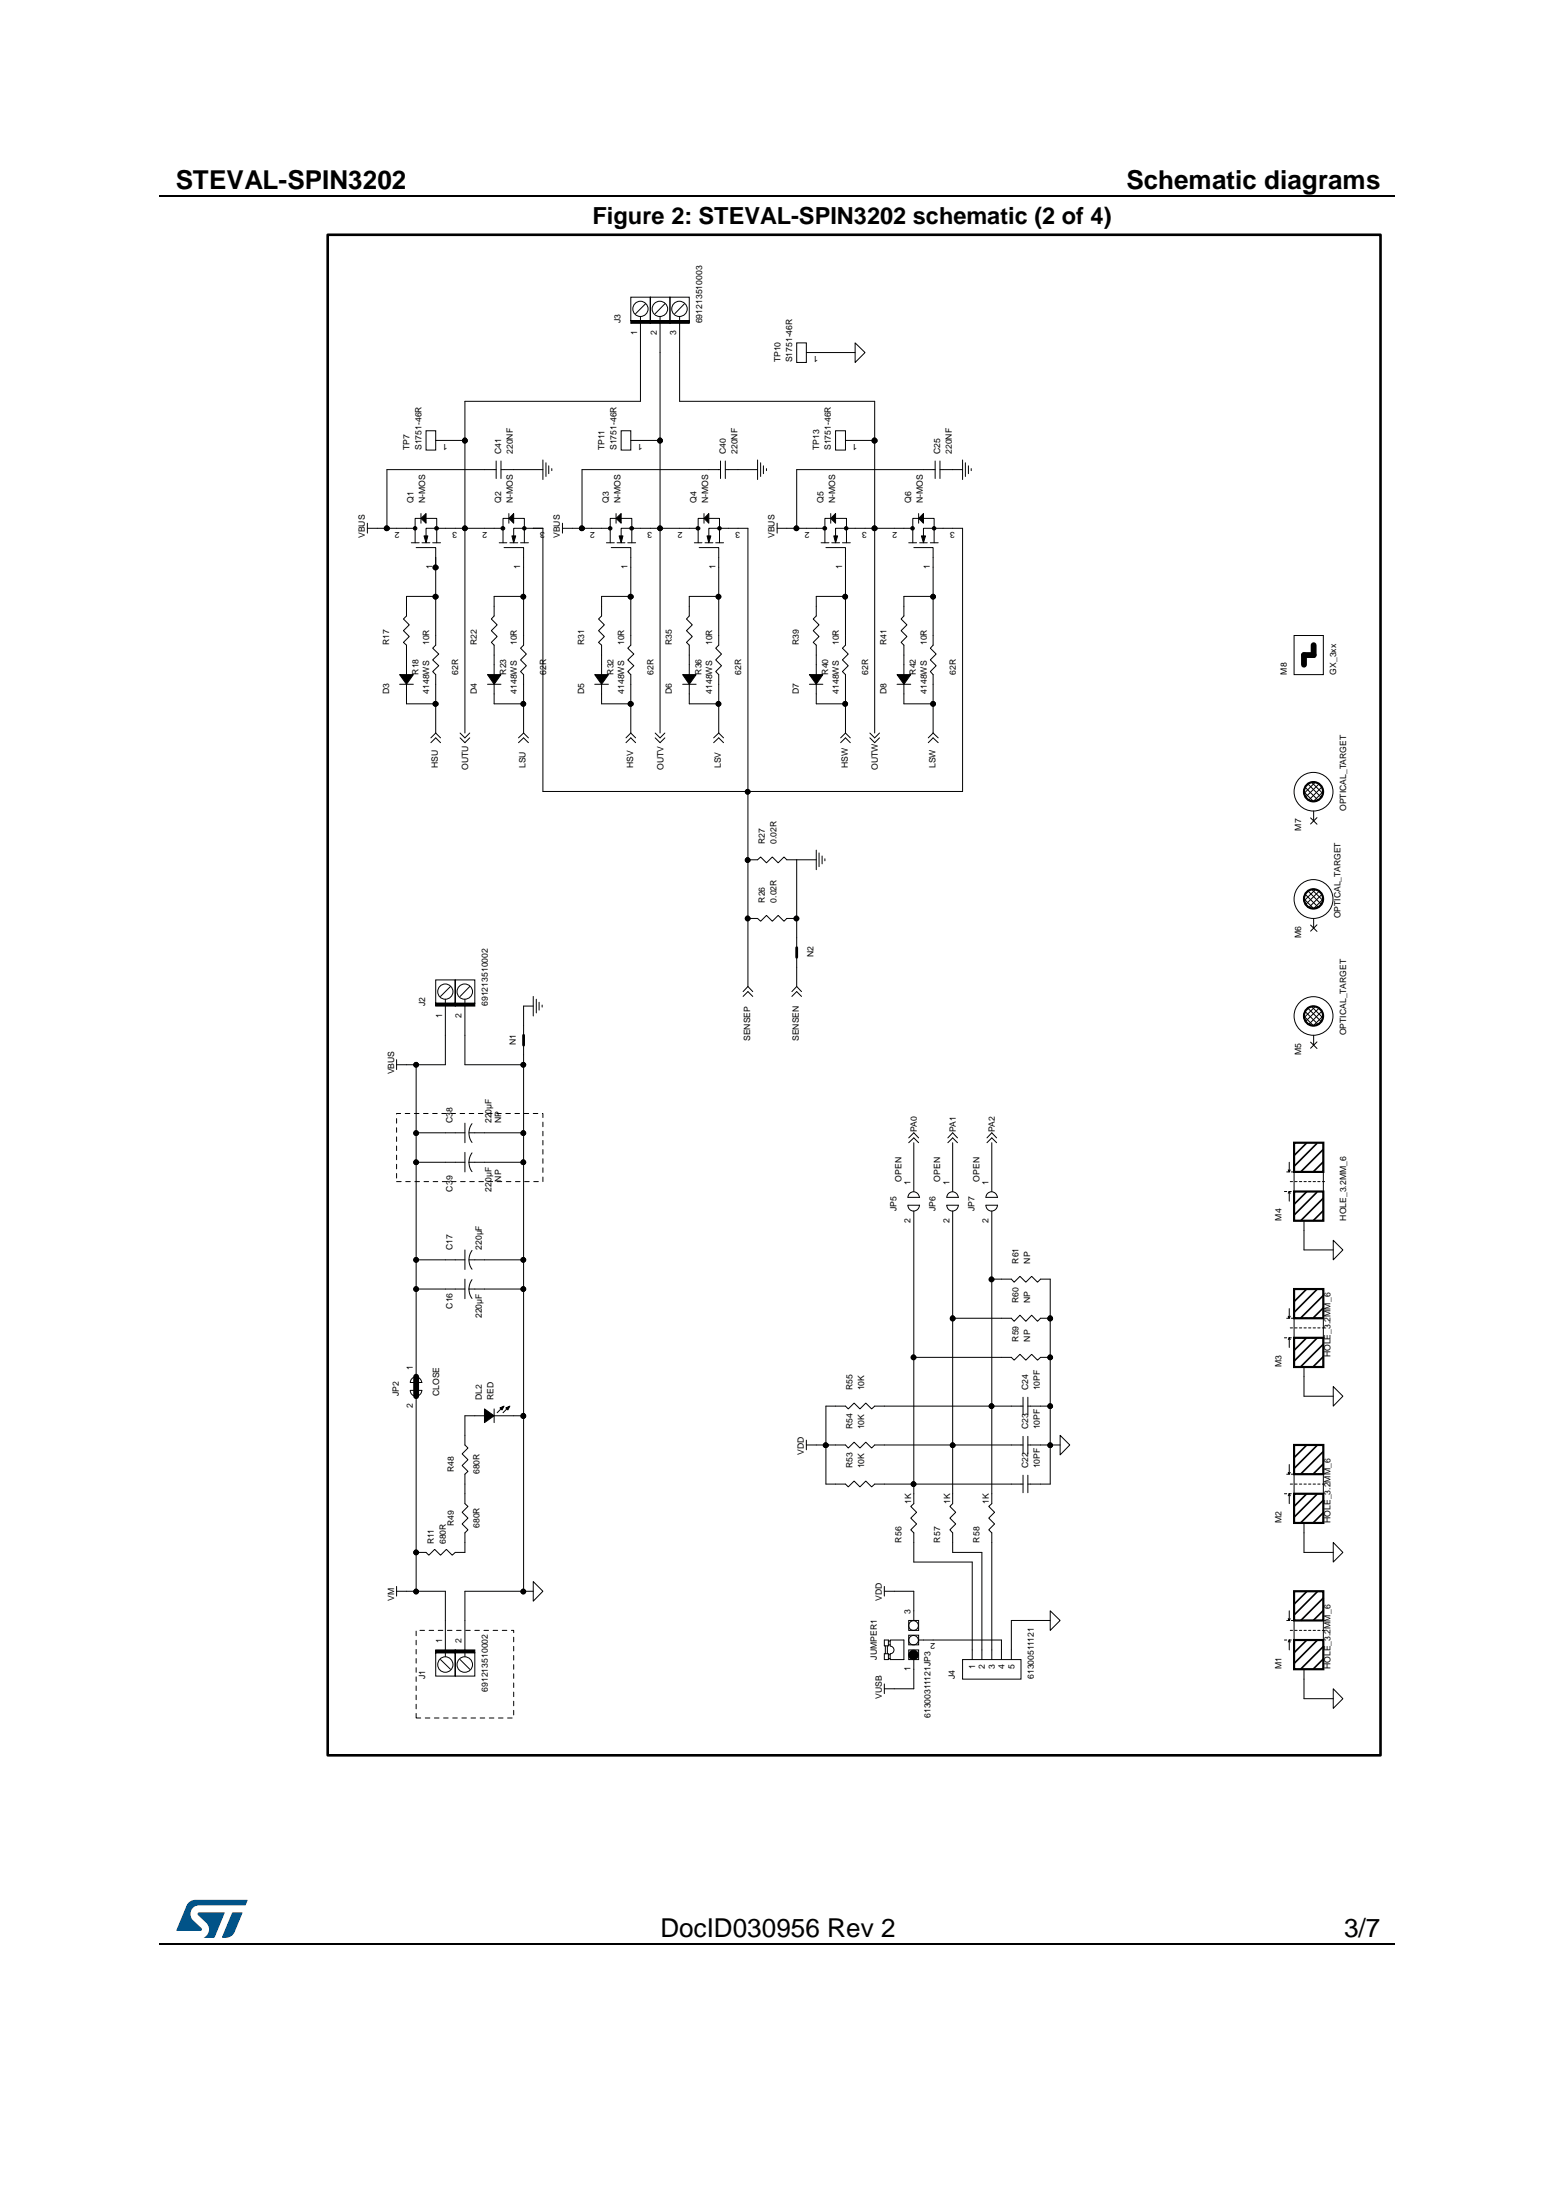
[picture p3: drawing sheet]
<svg xmlns="http://www.w3.org/2000/svg" width="210mm" height="297mm" viewBox="0 0 210 297" stroke-linecap="round" stroke-linejoin="round" font-family="sans-serif">
<path d="M21.5 26.5h166.7M21.5 262.4h166.7" fill="none" stroke="#000" stroke-width=".17"/>
<g fill="#000">
<path d="M104.7 26.4h.1v.1h-.1z" fill-rule="evenodd"/>
<path d="M61.6 262.3h.1v.2h-.1z" fill-rule="evenodd"/>
<path d="M148 262.3h.1v.2h-.1z" fill-rule="evenodd"/>
</g>
<g fill="#005288">
<path d="M25.4 256.9a2.27 2.27 0 0 1 1.8-.4l6.2 .1-.3 .6h-6.2a1.18 1.18 0 0 0-1.1 .8 1.18 1.18 0 0 0 .4 1.3l1 1 .1 .2-.1 .1-3.4 .1z"/>
<path d="M31.4 258.2h1.3v.1l-1 2.5a1.32 1.32 0 0 1-1.7 .7z"/>
<path d="M26.7 258.2h3.6v.1l-1.4 3.3h-1.4a1.27 1.27 0 0 0 .2-2.1l-1-.9v-.2z"/>
</g>
<path d="M56.2 185.9v2.6" fill="none" stroke="#000" stroke-width=".79"/>
<g fill="none" stroke="#000" stroke-width=".13">
<path d="M85.1 43.3h2.7v.4h-2.7zM85.1 40.1h2.7v3.2h-2.7zM86.4 42.7v4.9M87.1 41l-1.3 1.3M87.8 40.1h2.6v3.2h-2.6zM87.8 43.3h2.6v.4h-2.6zM87.8 40.1v3.6M89.1 42.7v4.9M89.7 41l-1.3 1.3M90.4 40.1h2.6v3.2h-2.6zM90.4 43.3h2.6v.4h-2.6zM91.7 42.7v4.9"/>
<path d="M92.4 41l-1.3 1.3M115.4 46.3l1.4 1.3-1.4 1.3zM49.6 71.3h1.3M49.6 70.6v1.4M65.4 63.4h1.6M67 62.2v2.4M67.6 63.4h1.7M67.6 62.2v2.4M73.3 62.1v2.6M73.7 62.5v1.8M74.1 62.9v1.1M74.5 63.3v.2"/>
<path d="M75.9 71.3h1.4M75.9 70.6v1.4M91.7 71.3h2.5M93.7 73.3h1M94 71.2l.2-.1 .2 .1v.2l-.2 .2-.2-.1v-.2zM94.4 73.9h2.6v2.7M95 70h-.8v3.3M95 69.3v1.3M95.2 73.3h1M95.4 72.4h.5l-.2 .9zM95.7 69.3v1.3l-.7-.6zM95.7 70h1.4v3.3"/>
<path d="M96.6 73.3h1.1M99.6 71.3h-3.9v1.3M102.3 62.1v2.6M102.7 62.5v1.8M103 62.9v1.1M103.5 63.3v.2M104.9 71.3h1.3M104.9 70.6v1.4M129.9 62.1v2.6M130.3 62.5v1.8M130.7 62.9v1.1M131.1 63.3v.2"/>
<path d="M58.2 99.6l.6-.6 .7 .6M62.1 99.6l.7 .7 .6-.7M62.1 99l.7 .6 .6-.6M70 99.6l.7-.6 .6 .6M81.2 81.9v1.3l-.4 .4 .8 .8-.8 .7 .8 .8-.8 .8 .4 .4v1.3M84.5 99.6l.6-.6 .7 .6M88.4 99.6l.7 .7 .6-.7M88.4 99l.7 .6 .6-.6M96.3 99.6l.7-.6 .7 .6M113.5 99.6l.6-.6 .7 .6M117.4 99.6l.7 .7 .6-.7M117.4 99l.7 .6 .6-.6"/>
<path d="M125.3 99.6l.6-.6 .7 .6M58.2 100.3l.6-.7 .7 .7M70 100.3l.7-.7 .6 .7M84.5 100.3l.6-.7 .7 .7M96.3 100.3l.7-.7 .7 .7M110.2 114.8v2.6M110.5 115.2v1.8M111 115.6v1M111.3 115.9v.3M113.5 100.3l.6-.7 .7 .7M125.3 100.3l.6-.7 .7 .7M72 134.5v2.7"/>
<path d="M72.4 134.9v1.9M72.8 135.3v1.1M73.2 135.7v.3M100.3 133.9l.6-.7 .7 .7M100.3 134.5l.6-.6 .7 .6M106.9 133.9l.6-.7 .7 .7M106.9 134.5l.6-.6 .7 .6M53.5 159.5h.6M53.5 143.1v1.3M53.5 151v.6M53.5 152.2v.7M53.5 153.5v.6"/>
<path d="M53.5 154.7v.6M53.5 156v.6M53.5 157.2v.6M53.5 158.4v.6M53.5 143.7h1.4M54.1 150.3h-.6v.1M54.7 150.3h.6M54.8 159.5h.6M55.9 150.3h.6M56 159.5h.6M57.2 150.3h.6M57.2 159.5h.6"/>
<path d="M58.4 150.3h.6M58.5 159.5h.6M59.6 150.3h.6M59.7 159.5h.6M60.9 150.3h.6M60.9 159.5h.7M62.1 150.3h.6M62.2 159.5h.6M63.3 150.3h.7M63.4 159.5h.6M64.6 150.3h.6M64.6 159.5h.7"/>
<path d="M65.8 150.3h.6M65.9 159.5h.6M67 150.3h.7M67.1 159.5h.6M68.3 150.3h.6M68.3 159.5h.7M69.5 150.3h.6M69.6 159.5h.6M70.7 150.3h.7M70.8 159.5h.6M72 150.3h.6M72 159.5h.7"/>
<path d="M73.2 150.3h.1v.6M73.3 151.5v.6M73.3 152.7v.6M73.3 154v.6M73.3 155.2v.6M73.3 156.4v.6M73.3 157.7v.6M73.3 158.9v.6M122.7 153.6l.6-.7 .7 .7M122.7 154.3l.6-.7 .7 .7M127.9 153.6l.7-.7 .6 .7M127.9 154.3l.7-.7 .6 .7"/>
<path d="M133.2 153.6l.7-.7 .6 .7M133.2 154.3l.7-.7 .6 .7M179.9 167.4l1.4 1.3-1.4 1.4zM108.8 195.1h1.4M108.8 194.4v1.3M143.1 193.8l1.3 1.3-1.3 1.3zM179.9 187.2l1.4 1.3-1.4 1.3zM53.5 214.2v1.3M53.5 214.8h1.4M72 213.5l1.3 1.3-1.3 1.4zM119.4 214.8h1.3M119.4 214.2v1.3"/>
<path d="M141.7 217.5l1.4 1.3-1.4 1.3zM179.9 208.2l1.4 1.4-1.4 1.3zM56.2 231.3v.6h.6M56.2 220.2v.6M56.2 221.4v.7M56.2 222.7v.6M56.2 223.9v.6M56.2 225.1v.7M56.2 226.4v.6M56.2 227.6v.6M56.2 228.9v.6M56.2 230.1v.6"/>
<path d="M56.7 220.1h.6M57.4 231.9h.6M57.9 220.1h.6M58.6 231.9h.7M59.2 220.1h.6M59.9 231.9h.6M60.4 220.1h.6M61.1 231.9h.6M61.6 220.1h.6M62.3 231.9h.7M62.9 220.1h.6M63.6 231.9h.6"/>
<path d="M64.1 220.1h.6M64.8 231.9h.6M65.3 220.1h.6M66 231.9h.7M66.6 220.1h.6M67.3 231.9h.6M67.8 220.1h.6M68.5 231.9h.6M69 220.1h.3v.3M69.3 221v.7M69.3 222.3v.6M69.3 223.5v.6"/>
<path d="M69.3 224.7v.7M69.3 226v.6M69.3 227.2v.6M69.3 228.4v.7M69.3 229.7v.6M69.3 230.9v.6M119.4 227.3v1.3M119.4 228h1.3M179.9 228l1.4 1.3-1.4 1.3z"/>
<circle cx="86.4" cy="41.7" r="1.03"/>
<circle cx="89.1" cy="41.7" r="1.04"/>
<circle cx="91.7" cy="41.7" r="1.04"/>
<circle cx="97.1" cy="71.3" r=".24"/>
</g>
<g fill="#000">
<path d="M95.7 69.3v1.3l-.7-.6zM95.4 72.4h.5l-.2 .9z"/>
<path d="M94 71.2l.2-.1 .2 .1v.2l-.2 .2-.2-.1v-.2z" fill-rule="evenodd"/>
<circle cx="97.1" cy="71.3" r=".24"/>
</g>
<path d="M85.1 43.5h7.9" fill="none" stroke="#000" stroke-width=".38"/>
<circle cx="177.3" cy="121.3" r="1.3" fill="#fff" stroke="#000" stroke-width=".29"/>
<g fill="none" stroke="#000" stroke-width=".13">
<path d="M83.8 58.2h1.3v2.6h-1.3zM85.1 59.5h4M65.8 91.1h1.8l-.9 1.3zM65.8 92.4h1.8M66.7 88.4v2.7M66.7 92.4v2.6M109.2 91.1h1.9l-.9 1.3zM109.2 92.4h1.9M110.2 88.4v2.7M110.2 92.4v2.6M174.7 85.8h3.9v5.3h-3.9zM176.9 124.9l.9 .8"/>
<path d="M177.3 124v1.3M177.8 124.9l-.9 .8M56.9 186.6a.77 .77 0 0 0-.7-.7 .77 .77 0 0 0-.8 .7h1.6M56.9 187.7a.77 .77 0 0 1-.7 .8 .77 .77 0 0 1-.8-.8h1.6M119.4 223.3h.5v.8h-.5zM119.4 221.4h.5v.8h-.5zM119.5 222.2v1.1M119.8 222.2v1.1M119.9 223.9h.2M119.9 221.5h.2M119.9 223.4h.2M119.9 222.1h.2"/>
<path d="M120.1 222.2v-.8h1.9v2.7h-1.9v-.8a.51 .51 0 0 0 .6-.6 .51 .51 0 0 0-.6-.5M129.9 224.1h7.9v2.6h-7.9zM131.2 222.7v1.4M132.5 222.7v1.4M133.9 222.7v1.4M135.2 222.7v1.4M136.5 222.7v1.4"/>
<circle cx="177.3" cy="121.4" r="2.63"/>
<circle cx="177.3" cy="121.3" r="1.3"/>
</g>
<path d="M65.8 91.1h1.8l-.9 1.3zM109.2 91.1h1.9l-.9 1.3z" fill="#000"/>
<path d="M177.3 87.1v1.3h-1.3v1.3" fill="none" stroke="#000" stroke-width=".79"/>
<circle cx="177.3" cy="106.9" r="1.3" fill="#fff" stroke="#000" stroke-width=".29"/>
<g fill="none" stroke="#000" stroke-width=".13">
<path d="M53.5 71.3h2.5M55.5 73.3h1.1M56.2 73.9h2.6v2.7M56.8 70l.7-.7v1.3zM56.8 70h-.8v3.3M56.8 69.3v1.3M57 73.3h1M57.2 72.4h.5l-.2 .9zM57.5 70h1.4v3.3M58.4 73.3h1.1M58.7 71.2l.2-.1 .2 .1v.2l-.2 .2-.2-.1v-.2zM61.4 71.3h-3.9v1.3"/>
<path d="M95.7 63.4h1.5M97.2 62.2v2.4M97.9 63.4h1.7M97.9 62.2v2.4M108.8 71.3h2.5M110.8 73.3h1.1M111.1 71.2l.2-.1 .2 .1v.2l-.2 .2-.2-.1v-.2zM111.5 73.9h2.6v2.7M112.1 70h-.8v3.3M112.1 69.3v1.3M112.3 73.3h1M112.5 72.4h.6l-.3 .9z"/>
<path d="M112.8 69.3v1.3l-.7-.6zM112.8 70h1.5v3.3M113.7 73.3h1.1M116.8 71.3h-4v1.3M53.9 91.1h1.9l-.9 1.3zM53.9 92.4h1.9M54.9 88.4v2.7M54.9 92.4v2.6M80.3 91.1h1.8l-.9 1.3zM80.3 92.4h1.8M81.2 88.4v2.7M81.2 92.4v2.6"/>
<path d="M176.9 110.4l.9 .9M177.3 109.5v1.3M177.8 110.4l-.9 .8M70.7 138.5v1.3M100.9 124h1.4l.4 .4 .8-.8 .7 .8 .8-.8 .8 .8 .4-.4h1.3M70.7 141.1v1.3M62.8 193.8v1.3l.4 .4-.8 .8 .8 .8-.8 .8 .8 .7-.4 .4v1.4M138.1 199.2v2.3M138.7 199.2v2.3M56.2 209.6h1.3l.4 .4 .8-.8 .8 .8 .7-.8 .8 .8 .4-.4h1.4M123.3 201.7v1.3l-.4 .4 .8 .8-.8 .8 .8 .7-.8 .8 .4 .4v1.3M136.5 200.4h1.6"/>
<path d="M138.7 200.4h1.7"/>
<circle cx="56" cy="71.3" r=".24"/>
<circle cx="114.2" cy="71.3" r=".24"/>
<circle cx="177.3" cy="106.9" r="2.61"/>
<circle cx="177.3" cy="106.9" r="1.3"/>
</g>
<g fill="#000">
<path d="M56.8 70l.7-.7v1.3zM57.2 72.4h.5l-.2 .9zM112.8 69.3v1.3l-.7-.6zM112.5 72.4h.6l-.3 .9zM53.9 91.1h1.9l-.9 1.3zM80.3 91.1h1.8l-.9 1.3z"/>
<path d="M58.7 71.2l.2-.1 .2 .1v.2l-.2 .2-.2-.1v-.2z" fill-rule="evenodd"/>
<path d="M111.1 71.2l.2-.1 .2 .1v.2l-.2 .2-.2-.1v-.2z" fill-rule="evenodd"/>
<circle cx="56" cy="71.3" r=".24"/>
<circle cx="114.2" cy="71.3" r=".24"/>
</g>
<path d="M70.7 139.8v1.3" fill="none" stroke="#000" stroke-width=".38"/>
<path d="M174.7 221.4h3.9v4h-3.9z" fill="#fff" stroke="#000" stroke-width=".29"/>
<path d="M174.7 221.4h3.9v4h-3.9z" fill="none" stroke="#000" stroke-width=".13"/>
<path d="M174.7 214.8h3.9v4h-3.9z" fill="#fff" stroke="#000" stroke-width=".29"/>
<g fill="none" stroke="#000" stroke-width=".13">
<path d="M112.8 58.2h1.3v2.6h-1.3zM114.1 59.5h4M120.7 71.3h2.5M122.7 73.3h1M123.3 73.9h2.6v2.7M124 70h-.8v3.3M124 69.3v1.3M124.1 73.3h1.1M124.4 72.4h.5l-.3 .9zM124.6 69.3v1.3l-.6-.6zM124.6 70h1.5v3.3M125.6 73.3h1"/>
<path d="M128.6 71.3h-4v1.3M125.9 85.8v1.3l-.3 .4 .8 .8-.8 .8 .8 .8-.8 .8 .3 .4v1.3M58.8 135.4h2.6v.4h-2.6zM58.8 132.3h2.6v3.1h-2.6zM60.1 134.9v4.9M60.8 133.2l-1.3 1.3M61.4 132.3h2.7v3.1h-2.7zM61.4 135.4h2.7v.4h-2.7zM61.4 132.3v3.5M62.8 134.9v4.9M63.4 133.2l-1.3 1.3M135.2 183.3h1.3l.4 .3 .8-.8 .8 .8 .7-.8 .8 .8 .4-.3h1.3"/>
<path d="M136.5 195.1h1.6M138.1 193.9v2.4M138.7 195.1h1.7M138.7 193.9v2.4M60.1 218.8v4.8M62.8 218.8v4.8M112.8 200.4h1.3l.4 .3 .8-.8 .8 .8 .8-.8 .7 .8 .5-.3h1.3M122.7 218.8h1.3v1.3h-1.3zM123.3 217.5v1.3M128.6 201.7v1.3l-.4 .4 .8 .8-.8 .8 .8 .7-.8 .8 .4 .4v1.3M173.7 218.8h.3M174 217.5v1.3l-.1-.3"/>
<path d="M174.1 218.5l-.1 .3M174.3 218.8h.3M174.7 214.8h3.9v4h-3.9zM174.7 218.8v2.6M174.9 218.8h.3M175.5 218.8h.3M176.1 218.8h.3M176.8 218.8h.3M177.4 218.8h.3M178 218.8h.3M178.6 218.8v2.6h-.3M58.8 222.7h2.6v.4h-2.6z"/>
<path d="M58.8 223.1h2.6v3.2h-2.6zM59.5 224.1l1.3 1.3M61.4 223.1h2.7v3.2h-2.7zM61.4 222.7h2.7v.4h-2.7zM61.4 222.7v3.6M62.1 224.1l1.3 1.3M122.7 222.7h1.3v1.4h-1.3zM122.7 220.8h1.3v1.3h-1.3zM123.3 224.1v1.3M124 221.4h1.9M173.4 221.4h.3M174 221.4h.3"/>
<path d="M174 221.4v1.3M174 221.4l-.1 .3M174 221.4l.1 .3M174.1 220.1h.4M174.6 221.4h.3M174.8 220.1h.3M175.2 221.4h.3M175.4 220.1h.3M175.8 221.4h.3M176 220.1h.3M176 225.4v1.3M176.4 221.4h.4"/>
<path d="M176.6 220.1h.3M177.1 221.4h.3M177.2 220.1h.3M177.7 221.4h.3M177.9 220.1h.3M178.5 220.1h.3"/>
<circle cx="123.2" cy="71.3" r=".24"/>
<circle cx="126.1" cy="71.3" r=".24"/>
<circle cx="60.1" cy="133.9" r="1.03"/>
<circle cx="62.7" cy="133.9" r="1.04"/>
<circle cx="123.3" cy="219.5" r=".65"/>
<circle cx="60.1" cy="224.7" r="1.04"/>
<circle cx="62.7" cy="224.7" r="1.05"/>
<circle cx="123.3" cy="223.4" r=".64"/>
<circle cx="123.3" cy="221.4" r=".64"/>
</g>
<g fill="#000">
<path d="M124.6 69.3v1.3l-.6-.6zM124.4 72.4h.5l-.3 .9z"/>
<circle cx="123.2" cy="71.3" r=".24"/>
<circle cx="126.1" cy="71.3" r=".24"/>
<circle cx="123.3" cy="223.4" r=".64"/>
</g>
<path d="M58.8 135.6h5.3M58.8 222.9h5.3" fill="none" stroke="#000" stroke-width=".38"/>
<path d="M174.7 201.7h3.9v3.9h-3.9z" fill="#fff" stroke="#000" stroke-width=".29"/>
<path d="M174.7 201.7h3.9v3.9h-3.9z" fill="none" stroke="#000" stroke-width=".13"/>
<path d="M174.7 195.1h3.9v3.9h-3.9z" fill="#fff" stroke="#000" stroke-width=".29"/>
<g fill="none" stroke="#000" stroke-width=".13">
<path d="M57.5 58.2h1.3v2.6h-1.3zM58.8 59.5h4M107.5 46.3h1.3v2.6h-1.3zM108.8 47.6h4M124.6 63.4h1.6M126.2 62.2v2.4M126.9 63.4h1.7M126.9 62.2v2.4M97 85.8v1.3l-.4 .4 .8 .8-.8 .8 .8 .8-.8 .8 .4 .4v1.3M122 81.9v1.3l-.4 .4 .8 .8-.8 .7 .8 .8-.8 .8 .4 .4v1.3M100.9 116.1h1.4l.4-.4 .8 .8 .7-.8 .8 .8 .8-.8 .4 .4h1.3M60.1 170.1h2.7"/>
<path d="M62.8 168.7v2.7M63.3 170.1h2.1M63.7 168.8a2.16 2.16 0 0 0 0 2.6M124.1 161.6a.77 .77 0 0 0-.8-.7 .77 .77 0 0 0-.8 .7h1.6M124.1 162.7a.77 .77 0 0 1-.8 .8 .77 .77 0 0 1-.8-.8h1.6M135.2 178h1.3l.4 .4 .8-.8 .8 .8 .7-.8 .8 .8 .4-.4h1.3M136.5 189.8h1.6M138.1 188.6v2.4M138.7 189.8h1.7M138.7 188.6v2.4M173.7 199h.3M174 197.7v1.3l-.1-.2"/>
<path d="M174.1 198.8l-.1 .2M174.3 199h.3M174.7 195.1h3.9v3.9h-3.9zM174.7 199v2.7M174.9 199h.3M175.5 199h.3M176.1 199h.3M176.8 199h.3M177.4 199h.3M178 199h.3M178.6 199v2.7h-.3M173.4 201.7h.3"/>
<path d="M174 201.7h.3M174 201.7v1.3M174 201.7l-.1 .2M174 201.7l.1 .2M174.1 200.4h.4M174.6 201.7h.3M174.8 200.4h.3M175.2 201.7h.3M175.4 200.4h.3M175.8 201.7h.3M176 200.4h.3M176 205.6v1.3"/>
<path d="M176.4 201.7h.4M176.6 200.4h.3M177.1 201.7h.3M177.2 200.4h.3M177.7 201.7h.3M177.9 200.4h.3M178.5 200.4h.3"/>
</g>
<path d="M174.7 180.6h3.9v4h-3.9z" fill="#fff" stroke="#000" stroke-width=".29"/>
<path d="M174.7 180.6h3.9v4h-3.9z" fill="none" stroke="#000" stroke-width=".13"/>
<path d="M174.7 174h3.9v4h-3.9z" fill="#fff" stroke="#000" stroke-width=".29"/>
<g fill="none" stroke="#000" stroke-width=".13">
<path d="M65.4 71.3h2.5M67.4 73.3h1M67.7 71.2l.2-.1 .1 .1 .1 .2-.2 .2-.2-.1-.1-.2zM68 73.9h2.7v2.7M68.7 70h-.8v3.3M68.7 69.3v1.3M68.8 73.3h1.1M69.1 72.4h.5l-.3 .9zM69.3 69.3v1.3l-.6-.6zM69.3 70h1.5v3.3M70.3 73.3h1M73.3 71.3h-4v1.3"/>
<path d="M58.8 85.8v1.3l-.4 .4 .8 .8-.8 .8 .8 .8-.8 .8 .4 .4v1.3M70.7 85.8v1.3l-.4 .4 .7 .8-.7 .8 .7 .8-.7 .8 .4 .4v1.3M93 81.9v1.3l-.3 .4 .7 .8-.7 .7 .7 .8-.7 .8 .3 .4v1.3M114.1 85.8v1.3l-.4 .4 .8 .8-.8 .8 .8 .8-.8 .8 .4 .4v1.3M107.5 126.6v1.3M107.5 129.2v1.4M60.1 156.9h2.7M62.8 155.6v2.6M63.3 156.9a2.01 2.01 0 0 0 .4 1.3M63.3 156.9h2.1M63.7 155.6a2.15 2.15 0 0 0-.4 1.3M60.1 174h2.7"/>
<path d="M62.8 172.7v2.6M63.3 174a2.01 2.01 0 0 0 .4 1.3M63.3 174h2.1M63.7 172.8a2.15 2.15 0 0 0-.4 1.2M129.3 161.6a.77 .77 0 0 0-.7-.7 .77 .77 0 0 0-.8 .7h1.6M129.3 162.7a.77 .77 0 0 1-.7 .8 .77 .77 0 0 1-.8-.8h1.6M173.7 178h.3M174 176.7v1.3l-.1-.3M174.1 177.7l-.1 .3M174.1 179.3h.4M174.3 178h.3M174.7 174h3.9v4h-3.9z"/>
<path d="M174.7 178v2.6M174.8 179.3h.3M174.9 178h.3M175.4 179.3h.3M175.5 178h.3M176 179.3h.3M176.1 178h.3M176.6 179.3h.3M176.8 178h.3M177.2 179.3h.3M177.4 178h.3M177.9 179.3h.3"/>
<path d="M178 178h.3M178.5 179.3h.3M178.6 178v2.6h-.3M112.8 195.1h1.3l.4 .4 .8-.8 .8 .8 .8-.8 .7 .8 .5-.4h1.3M173.4 180.6h.3M174 180.6h.3M174 180.6v1.3M174 180.6l-.1 .3M174 180.6l.1 .3M174.6 180.6h.3M175.2 180.6h.3M175.8 180.6h.3"/>
<path d="M176 184.6v1.3M176.4 180.6h.4M177.1 180.6h.3M177.7 180.6h.3M62.8 201.7v1.3l.4 .4-.8 .8 .8 .8-.8 .7 .8 .8-.4 .4v1.3M133.9 201.7v1.3l-.4 .4 .7 .8-.7 .8 .7 .7-.7 .8 .4 .4v1.3"/>
<circle cx="70.8" cy="71.3" r=".24"/>
</g>
<path d="M107.5 127.9v1.3" fill="none" stroke="#000" stroke-width=".38"/>
<g fill="#000">
<path d="M69.3 69.3v1.3l-.6-.6zM69.1 72.4h.5l-.3 .9z"/>
<path d="M67.7 71.2l.2-.1 .1 .1 .1 .2-.2 .2-.2-.1-.1-.2z" fill-rule="evenodd"/>
<circle cx="70.8" cy="71.3" r=".24"/>
</g>
<path d="M174.7 160.9h3.9v3.9h-3.9z" fill="#fff" stroke="#000" stroke-width=".29"/>
<path d="M174.7 160.9h3.9v3.9h-3.9z" fill="none" stroke="#000" stroke-width=".13"/>
<path d="M174.7 154.3h3.9v3.9h-3.9z" fill="#fff" stroke="#000" stroke-width=".29"/>
<g fill="none" stroke="#000" stroke-width=".13">
<path d="M79.9 71.3h2.5M81.8 73.3h1.1M82.5 73.9h2.6v2.7M83.2 70l.6-.7v1.3zM83.2 70h-.8v3.3M83.2 69.3v1.3M83.3 73.3h1.1M83.6 72.4h.5l-.3 .9zM83.8 70h1.5v3.3M84.7 73.3h1.1M85.1 71.2l.1-.1 .2 .1 .1 .2-.3 .2-.1-.1-.1-.2zM87.8 71.3h-4v1.3"/>
<path d="M54.9 81.9v1.3l-.4 .4 .7 .8-.7 .7 .7 .8-.7 .8 .4 .4v1.3M66.7 81.9v1.3l-.4 .4 .8 .8-.8 .7 .8 .8-.8 .8 .4 .4v1.3M85.1 85.8v1.3l-.4 .4 .9 .8-.9 .8 .9 .8-.9 .8 .4 .4v1.3M121.1 91.1h1.8l-.9 1.3zM121.1 92.4h1.8M122 88.4v2.7M122 92.4v2.6M173.7 158.2h.3M174 156.9v1.3l-.1-.3M174.1 157.9l-.1 .3M174.1 159.5h.4M174.3 158.2h.3"/>
<path d="M174.7 154.3h3.9v3.9h-3.9zM174.7 158.2v2.7M174.8 159.5h.3M174.9 158.2h.3M175.4 159.5h.3M175.5 158.2h.3M176 159.5h.3M176.1 158.2h.3M176.6 159.5h.3M176.8 158.2h.3M177.2 159.5h.3M177.4 158.2h.3"/>
<path d="M177.9 159.5h.3M178 158.2h.3M178.5 159.5h.3M178.6 158.2v2.7h-.3M135.2 172.7h1.3l.4 .4 .8-.8 .8 .8 .7-.8 .8 .8 .4-.4h1.3M173.4 160.9h.3M174 160.9h.3M174 160.9v1.3M174 160.9l-.1 .2M174 160.9l.1 .2M174.6 160.9h.3M175.2 160.9h.3"/>
<path d="M175.8 160.9h.3M176 164.8v1.3M176.4 160.9h.4M177.1 160.9h.3M177.7 160.9h.3M112.8 189.8h1.3l.4 .4 .8-.8 .8 .8 .8-.8 .7 .8 .5-.4h1.3"/>
<circle cx="82.4" cy="71.3" r=".24"/>
</g>
<g fill="#000">
<path d="M83.2 70l.6-.7v1.3zM83.6 72.4h.5l-.3 .9zM121.1 91.1h1.8l-.9 1.3z"/>
<path d="M85.1 71.2l.1-.1 .2 .1 .1 .2-.3 .2-.1-.1-.1-.2z" fill-rule="evenodd"/>
<circle cx="82.4" cy="71.3" r=".24"/>
</g>
<circle cx="177.3" cy="137.2" r="1.3" fill="#fff" stroke="#000" stroke-width=".29"/>
<g fill="none" stroke="#000" stroke-width=".13">
<path d="M62.6 59.3h.3l.1 .2-.1 .2h-.1h-.2l-.1-.2zM86.4 47.6v6.6h-23.6v44.8M89 59.3h.2l.1 .2-.1 .2h-.1h-.2l-.1-.2zM89.1 47.6v51.4M91.7 47.6v6.6h26.4v44.8M112.8 47.6h2.6M50.9 71.3h2.6M52 71.2l.2-.1 .2 .1v.2l-.2 .2-.2-.1v-.2zM58.6 76.4h.2h.2v.3l-.2 .1h-.2l-.1-.2zM58.8 75.3v10.5M61.4 71.3h4M65.4 63.4h-13.2v7.9"/>
<path d="M69.3 63.4h4M70.7 76.6v9.2M72 71.3h1.3v35.6h56.6v-35.6h-1.3M77.3 71.3h2.6M78.4 71.2l.1-.1 .2 .1 .1 .2-.3 .2-.1-.1-.1-.2zM85.1 76.6v9.2M87.8 71.3h3.9M95.7 63.4h-17.1v7.9M97 76.6v9.2M99.6 71.3h1.3v61.9M99.6 63.4h2.7M106.2 71.3h2.6"/>
<path d="M114.1 76.6v9.2M116.8 71.3h3.9M117.9 71.2l.1-.1 .2 .1 .1 .2-.3 .2-.1-.1-.1-.2zM124.6 63.4h-17.1v7.9M125.9 76.6v9.2M128.6 63.4h1.3M54.9 95h3.9M58.6 80.4l.2-.1 .2 .1v.3l-.2 .1-.2-.1-.1-.1zM58.6 94.9l.2-.1 .2 .1v.2l-.2 .2-.2-.1-.1-.2zM58.8 80.5h-3.9v1.4M58.8 92.4v6.6M66.7 95h4"/>
<path d="M70.7 80.5h-4v1.4M70.7 92.4v6.6M81.2 95h3.9M84.9 80.4l.2-.1 .2 .1v.3l-.2 .1-.2-.1v-.1zM84.9 94.9l.2-.1 .2 .1v.2l-.2 .2-.2-.1v-.2zM85.1 80.5h-3.9v1.4M85.1 92.4v6.6M92.1 91.1h1.9l-1 1.3zM92.1 92.4h1.9M93 88.4v2.7M93 92.4v2.6h4M97 80.5h-4v1.4"/>
<path d="M97 92.4v6.6M110.2 95h3.9M114.1 80.5h-3.9v2.7l-.4 .4 .7 .8-.7 .7 .7 .8-.7 .8 .4 .4v1.3M114.1 92.4v6.6M122 95h3.9M125.9 80.5h-3.9v1.4M125.9 92.4v6.6M110.2 116.1h-2.7v10.5M176 106.9l1.3 1.3 1.3-1.3M176.1 106.3l1.8 1.7M176.5 105.8l1.8 1.9M177 105.6l1.5 1.5"/>
<path d="M177.5 105.6l-1.5 1.5M178 105.8l-1.8 1.8M178.4 106.3l-1.7 1.7M60.1 139.8v3.9h-5.2M62.8 139.8v3.9h7.9M72 135.8h-1.3v2.7M107.5 130.6v2.6M176 137.2l1.3 1.3 1.3-1.3M176 121.4l1.3 1.3 1.3-1.3M176.1 136.5l1.8 1.8M176.2 120.7l1.7 1.8M176.5 136.1l1.8 1.8"/>
<path d="M176.6 120.3l1.8 1.8M177 135.9l1.5 1.5M177.1 120.1l1.5 1.5M177.3 139.8v1.3M177.5 135.9l-1.5 1.5M177.5 120.1l-1.4 1.5M178 136.1l-1.8 1.8M178.1 120.3l-1.9 1.8M178.4 136.5l-1.7 1.8M178.4 120.7l-1.7 1.8M56.2 152.9h6.6M56.2 143.7v42.2"/>
<path d="M56.2 156.9h3.9M62.8 151.6v2.7M63.3 152.9h7.4M63.7 151.7a2.16 2.16 0 0 0 0 2.5M65.4 156.9h5.3M70.7 142.4v72.4M123.3 154.3v6.6M128.6 154.3v6.6M133.9 154.3v6.6M176.9 140.7l.9 .9M177.8 140.7l-.9 .8M56.2 174h3.9"/>
<path d="M56.2 170.1h3.9M65.4 174h5.3M65.4 170.1h5.3M123.3 163.5v38.2M128.5 177.8h.2l.1 .2-.1 .2h-.1h-.2l-.1-.2zM128.6 178h6.6M128.6 163.5v38.2M133.9 163.5v38.2M133.9 172.7h1.3M134.6 161.6a.77 .77 0 0 0-.8-.7 .77 .77 0 0 0-.7 .7h1.6M134.6 162.7a.77 .77 0 0 1-.8 .8 .77 .77 0 0 1-.7-.8h1.6M141.6 177.8h.3l.1 .2-.1 .2h-.2h-.1l-.1-.2z"/>
<path d="M141.7 172.7v27.7h-1.3M176 166.1v2.6h3.9M56.2 188.5v26.3M65.4 190.2l1.3 .9-1.3 1zM65.4 191.1h-2.6v2.7M66.7 190.2v1.9M66.7 191.1h4M67.5 190.1l.5-.3-.2 .5zM67.9 189.9l-.8 .8M68.3 190.1l.5-.3-.3 .5zM68.7 189.9l-.8 .8M70.5 190.9l.3 .1 .1 .2-.1 .1-.2 .1-.1-.1-.1-.1z"/>
<path d="M110.2 195.1h2.6M111.3 195l.1-.1 .2 .1 .1 .2-.3 .2-.1-.1-.1-.2zM112.8 189.8h-1.3v10.6h1.3M119.4 195.1h17.1M119.4 189.8h17.1M123.3 183.3h11.9M140.4 195.1h2.7M140.4 189.8h1.3M176 185.9v2.6h3.9M54.9 214.8h5.2v4M62.8 200.4v1.3M62.8 208.2v1.4"/>
<path d="M72 214.8h-9.2v4M119.4 200.4h17.1M120.7 214.8h2.6v2.7M123.3 208.2v2.7h7.9v11.8M128.6 208.2v1.4h3.9v13.1M133.9 208.2v14.5M141.7 218.8h-5.2v3.9M176 206.9v2.7h3.9M123.3 225.4v2.6h-2.6M125.9 221.4h9.3v1.3M176 226.7v2.6h3.9"/>
<circle cx="118" cy="59.5" r=".26"/>
<circle cx="62.7" cy="71.3" r=".24"/>
<circle cx="89.1" cy="71.3" r=".24"/>
<circle cx="107.5" cy="71.3" r=".24"/>
<circle cx="70.6" cy="80.5" r=".24"/>
<circle cx="70.6" cy="95" r=".24"/>
<circle cx="97" cy="80.5" r=".24"/>
<circle cx="97" cy="95" r=".24"/>
<circle cx="114.1" cy="80.5" r=".24"/>
<circle cx="114.1" cy="95" r=".24"/>
<circle cx="125.9" cy="80.5" r=".24"/>
<circle cx="125.9" cy="95" r=".24"/>
<circle cx="100.9" cy="106.9" r=".24"/>
<circle cx="100.9" cy="116.1" r=".24"/>
<circle cx="100.9" cy="124" r=".24"/>
<circle cx="107.5" cy="124" r=".24"/>
<circle cx="177.3" cy="137.2" r="2.61"/>
<circle cx="177.3" cy="137.2" r="1.3"/>
<circle cx="56.2" cy="156.9" r=".24"/>
<circle cx="56.2" cy="153" r=".24"/>
<circle cx="56.2" cy="143.7" r=".24"/>
<circle cx="70.6" cy="156.9" r=".24"/>
<circle cx="70.6" cy="143.7" r=".24"/>
<circle cx="70.6" cy="153" r=".24"/>
<circle cx="56.2" cy="174" r=".24"/>
<circle cx="56.2" cy="170.1" r=".24"/>
<circle cx="70.6" cy="174" r=".24"/>
<circle cx="70.6" cy="170.1" r=".24"/>
<circle cx="133.8" cy="172.7" r=".24"/>
<circle cx="123.3" cy="183.2" r=".24"/>
<circle cx="128.6" cy="195.1" r=".24"/>
<circle cx="133.8" cy="189.8" r=".24"/>
<circle cx="141.7" cy="195.1" r=".24"/>
<circle cx="141.7" cy="183.2" r=".24"/>
<circle cx="141.7" cy="189.8" r=".24"/>
<circle cx="56.2" cy="214.9" r=".24"/>
<circle cx="56.2" cy="209.6" r=".24"/>
<circle cx="70.6" cy="214.9" r=".24"/>
<circle cx="123.3" cy="200.4" r=".24"/>
</g>
<path d="M92.1 91.1h1.9l-1 1.3zM65.4 190.2l1.3 .9-1.3 1zM67.5 190.1l.5-.3-.2 .5zM68.3 190.1l.5-.3-.3 .5z" fill="#000"/>
<g fill="#000" stroke="#000" stroke-width=".29">
<path d="M62.6 59.3h.3l.1 .2-.1 .2h-.1h-.2l-.1-.2z" fill-rule="evenodd"/>
<path d="M62.6 59.3h.3l.1 .2-.1 .2h-.1h-.2l-.1-.2z" fill-rule="evenodd"/>
<path d="M89 59.3h.2l.1 .2-.1 .2h-.1h-.2l-.1-.2z" fill-rule="evenodd"/>
<path d="M89 59.3h.2l.1 .2-.1 .2h-.1h-.2l-.1-.2z" fill-rule="evenodd"/>
<path d="M52 71.2l.2-.1 .2 .1v.2l-.2 .2-.2-.1v-.2z" fill-rule="evenodd"/>
<path d="M52 71.2l.2-.1 .2 .1v.2l-.2 .2-.2-.1v-.2z" fill-rule="evenodd"/>
<path d="M58.6 76.4h.2h.2v.3l-.2 .1h-.2l-.1-.2z" fill-rule="evenodd"/>
<path d="M58.6 76.4h.2h.2v.3l-.2 .1h-.2l-.1-.2z" fill-rule="evenodd"/>
<path d="M78.4 71.2l.1-.1 .2 .1 .1 .2-.3 .2-.1-.1-.1-.2z" fill-rule="evenodd"/>
<path d="M78.4 71.2l.1-.1 .2 .1 .1 .2-.3 .2-.1-.1-.1-.2z" fill-rule="evenodd"/>
<path d="M117.9 71.2l.1-.1 .2 .1 .1 .2-.3 .2-.1-.1-.1-.2z" fill-rule="evenodd"/>
<path d="M117.9 71.2l.1-.1 .2 .1 .1 .2-.3 .2-.1-.1-.1-.2z" fill-rule="evenodd"/>
<path d="M58.6 80.4l.2-.1 .2 .1v.3l-.2 .1-.2-.1-.1-.1z" fill-rule="evenodd"/>
<path d="M58.6 94.9l.2-.1 .2 .1v.2l-.2 .2-.2-.1-.1-.2z" fill-rule="evenodd"/>
<path d="M58.6 80.4l.2-.1 .2 .1v.3l-.2 .1-.2-.1-.1-.1z" fill-rule="evenodd"/>
<path d="M58.6 94.9l.2-.1 .2 .1v.2l-.2 .2-.2-.1-.1-.2z" fill-rule="evenodd"/>
<path d="M84.9 80.4l.2-.1 .2 .1v.3l-.2 .1-.2-.1v-.1z" fill-rule="evenodd"/>
<path d="M84.9 94.9l.2-.1 .2 .1v.2l-.2 .2-.2-.1v-.2z" fill-rule="evenodd"/>
<path d="M84.9 80.4l.2-.1 .2 .1v.3l-.2 .1-.2-.1v-.1z" fill-rule="evenodd"/>
<path d="M84.9 94.9l.2-.1 .2 .1v.2l-.2 .2-.2-.1v-.2z" fill-rule="evenodd"/>
<path d="M128.5 177.8h.2l.1 .2-.1 .2h-.1h-.2l-.1-.2z" fill-rule="evenodd"/>
<path d="M128.5 177.8h.2l.1 .2-.1 .2h-.1h-.2l-.1-.2z" fill-rule="evenodd"/>
<path d="M141.6 177.8h.3l.1 .2-.1 .2h-.2h-.1l-.1-.2z" fill-rule="evenodd"/>
<path d="M141.6 177.8h.3l.1 .2-.1 .2h-.2h-.1l-.1-.2z" fill-rule="evenodd"/>
<path d="M70.5 190.9l.3 .1 .1 .2-.1 .1-.2 .1-.1-.1-.1-.1z" fill-rule="evenodd"/>
<path d="M70.5 190.9l.3 .1 .1 .2-.1 .1-.2 .1-.1-.1-.1-.1z" fill-rule="evenodd"/>
<path d="M111.3 195l.1-.1 .2 .1 .1 .2-.3 .2-.1-.1-.1-.2z" fill-rule="evenodd"/>
<path d="M111.3 195l.1-.1 .2 .1 .1 .2-.3 .2-.1-.1-.1-.2z" fill-rule="evenodd"/>
<circle cx="118" cy="59.5" r=".26"/>
<circle cx="62.7" cy="71.3" r=".24"/>
<circle cx="89.1" cy="71.3" r=".24"/>
<circle cx="107.5" cy="71.3" r=".24"/>
<circle cx="70.6" cy="80.5" r=".24"/>
<circle cx="70.6" cy="95" r=".24"/>
<circle cx="97" cy="80.5" r=".24"/>
<circle cx="97" cy="95" r=".24"/>
<circle cx="114.1" cy="80.5" r=".24"/>
<circle cx="114.1" cy="95" r=".24"/>
<circle cx="125.9" cy="80.5" r=".24"/>
<circle cx="125.9" cy="95" r=".24"/>
<circle cx="100.9" cy="106.9" r=".24"/>
<circle cx="100.9" cy="116.1" r=".24"/>
<circle cx="100.9" cy="124" r=".24"/>
<circle cx="107.5" cy="124" r=".24"/>
<circle cx="56.2" cy="156.9" r=".24"/>
<circle cx="56.2" cy="153" r=".24"/>
<circle cx="56.2" cy="143.7" r=".24"/>
<circle cx="70.6" cy="156.9" r=".24"/>
<circle cx="70.6" cy="143.7" r=".24"/>
<circle cx="70.6" cy="153" r=".24"/>
<circle cx="56.2" cy="174" r=".24"/>
<circle cx="56.2" cy="170.1" r=".24"/>
<circle cx="70.6" cy="174" r=".24"/>
<circle cx="70.6" cy="170.1" r=".24"/>
<circle cx="133.8" cy="172.7" r=".24"/>
<circle cx="123.3" cy="183.2" r=".24"/>
<circle cx="128.6" cy="195.1" r=".24"/>
<circle cx="133.8" cy="189.8" r=".24"/>
<circle cx="141.7" cy="195.1" r=".24"/>
<circle cx="141.7" cy="183.2" r=".24"/>
<circle cx="141.7" cy="189.8" r=".24"/>
<circle cx="56.2" cy="214.9" r=".24"/>
<circle cx="56.2" cy="209.6" r=".24"/>
<circle cx="70.6" cy="214.9" r=".24"/>
<circle cx="123.3" cy="200.4" r=".24"/>
</g>
<g fill="none" stroke="#000" stroke-width=".22">
<path d="M176.4 154.3l-1.7 1.7M177.8 154.3l-3.2 3.2M178.6 156.8l-1.4 1.4M178.6 155.2l-3.1 3.1M176.4 160.9l-1.7 1.7M176.4 174l-1.7 1.7M177.8 160.9l-3.2 3.2M177.8 174l-3.2 3.2M178.6 163.4l-1.4 1.4M178.6 161.8l-3.1 3.1M178.6 176.5l-1.4 1.4M178.6 174.9l-3.1 3.1"/>
<path d="M176.4 195.1l-1.7 1.7M176.4 180.6l-1.7 1.7M177.8 195.1l-3.2 3.2M177.8 180.6l-3.2 3.2M178.6 197.6l-1.4 1.4M178.6 195.9l-3.1 3.1M178.6 183.1l-1.4 1.4M178.6 181.5l-3.1 3.1M176.4 201.6l-1.7 1.8M176.4 214.8l-1.7 1.7M177.8 201.7l-3.2 3.2M177.8 214.9l-3.2 3.2"/>
<path d="M178.6 204.2l-1.4 1.4M178.6 202.5l-3.1 3.1M178.6 217.4l-1.3 1.4M178.6 215.7l-3.1 3.1M176.4 221.4l-1.7 1.7M177.8 221.4l-3.2 3.2M178.6 223.9l-1.3 1.4M178.6 222.3l-3.1 3.1"/>
</g>
<path d="M44.2 31.7h142.1v205.3h-142.1z" fill="none" stroke="#000" stroke-width=".35"/>
<g font-size="3.5">
<text x="23.7" y="25.5">STEVAL-SPIN3202</text>
<text x="152" y="25.5">Schematic diagrams</text>
<text x="89.1" y="261.5">DocID030956 Rev 2</text>
<text x="181.4" y="261.5">3/7</text>
</g>
<text font-size="3.2" x="80" y="30.2">Figure 2: STEVAL-SPIN3202 schematic (2 of 4)</text>
<g font-size="1.2">
<text x="83.7" y="43.7" transform="rotate(-90 83.7 43.7)">J3</text>
<text x="86" y="45.2" transform="rotate(-90 86 45.2)">1</text>
<text x="88.6" y="45.2" transform="rotate(-90 88.6 45.2)">2</text>
<text x="91.3" y="45.2" transform="rotate(-90 91.3 45.2)">3</text>
<text x="94.8" y="43.7" transform="rotate(-90 94.8 43.7)">691213510003</text>
<text x="105.3" y="48.9" transform="rotate(-90 105.3 48.9)">TP10</text>
<text x="106.9" y="48.9" transform="rotate(-90 106.9 48.9)">S1751-46R</text>
<text x="110.4" y="48" transform="rotate(-180 110.4 48)">1</text>
<text x="60.4" y="59.9" transform="rotate(-180 60.4 59.9)">1</text>
<text x="86.7" y="59.9" transform="rotate(-180 86.7 59.9)">1</text>
<text x="115.7" y="59.9" transform="rotate(-180 115.7 59.9)">1</text>
<text x="55.3" y="60.8" transform="rotate(-90 55.3 60.8)">TP7</text>
<text x="56.9" y="60.8" transform="rotate(-90 56.9 60.8)">S1751-46R</text>
<text x="67.7" y="61.3" transform="rotate(-90 67.7 61.3)">C41</text>
<text x="69.2" y="61.3" transform="rotate(-90 69.2 61.3)">220NF</text>
<text x="81.6" y="60.8" transform="rotate(-90 81.6 60.8)">TP11</text>
<text x="83.2" y="60.8" transform="rotate(-90 83.2 60.8)">S1751-46R</text>
<text x="98" y="61.3" transform="rotate(-90 98 61.3)">C40</text>
<text x="99.5" y="61.3" transform="rotate(-90 99.5 61.3)">220NF</text>
<text x="110.6" y="60.8" transform="rotate(-90 110.6 60.8)">TP13</text>
<text x="112.2" y="60.8" transform="rotate(-90 112.2 60.8)">S1751-46R</text>
<text x="126.9" y="61.3" transform="rotate(-90 126.9 61.3)">C25</text>
<text x="128.5" y="61.3" transform="rotate(-90 128.5 61.3)">220NF</text>
<text x="53.9" y="71.8" transform="rotate(-180 53.9 71.8)">2</text>
<text x="55.8" y="67.9" transform="rotate(-90 55.8 67.9)">Q1</text>
<text x="57.4" y="67.9" transform="rotate(-90 57.4 67.9)">N-MOS</text>
<text x="61.7" y="71.8" transform="rotate(-180 61.7 71.8)">3</text>
<text x="65.8" y="71.8" transform="rotate(-180 65.8 71.8)">2</text>
<text x="67.7" y="67.9" transform="rotate(-90 67.7 67.9)">Q2</text>
<text x="69.2" y="67.9" transform="rotate(-90 69.2 67.9)">N-MOS</text>
<text x="73.6" y="71.8" transform="rotate(-180 73.6 71.8)">3</text>
<text x="80.3" y="71.8" transform="rotate(-180 80.3 71.8)">2</text>
<text x="82.2" y="67.9" transform="rotate(-90 82.2 67.9)">Q3</text>
<text x="83.7" y="67.9" transform="rotate(-90 83.7 67.9)">N-MOS</text>
<text x="88" y="71.8" transform="rotate(-180 88 71.8)">3</text>
<text x="92.1" y="71.8" transform="rotate(-180 92.1 71.8)">2</text>
<text x="94" y="67.9" transform="rotate(-90 94 67.9)">Q4</text>
<text x="95.6" y="67.9" transform="rotate(-90 95.6 67.9)">N-MOS</text>
<text x="99.9" y="71.8" transform="rotate(-180 99.9 71.8)">3</text>
<text x="109.2" y="71.8" transform="rotate(-180 109.2 71.8)">2</text>
<text x="111.1" y="67.9" transform="rotate(-90 111.1 67.9)">Q5</text>
<text x="112.7" y="67.9" transform="rotate(-90 112.7 67.9)">N-MOS</text>
<text x="117" y="71.8" transform="rotate(-180 117 71.8)">3</text>
<text x="121.1" y="71.8" transform="rotate(-180 121.1 71.8)">2</text>
<text x="123" y="67.9" transform="rotate(-90 123 67.9)">Q6</text>
<text x="124.5" y="67.9" transform="rotate(-90 124.5 67.9)">N-MOS</text>
<text x="128.9" y="71.8" transform="rotate(-180 128.9 71.8)">3</text>
<text x="49.2" y="72.6" transform="rotate(-90 49.2 72.6)">VBUS</text>
<text x="58.4" y="76.8" transform="rotate(-90 58.4 76.8)">1</text>
<text x="70.2" y="76.8" transform="rotate(-90 70.2 76.8)">1</text>
<text x="75.6" y="72.6" transform="rotate(-90 75.6 72.6)">VBUS</text>
<text x="84.7" y="76.8" transform="rotate(-90 84.7 76.8)">1</text>
<text x="96.6" y="76.8" transform="rotate(-90 96.6 76.8)">1</text>
<text x="104.5" y="72.6" transform="rotate(-90 104.5 72.6)">VBUS</text>
<text x="113.7" y="76.8" transform="rotate(-90 113.7 76.8)">1</text>
<text x="125.5" y="76.8" transform="rotate(-90 125.5 76.8)">1</text>
<text x="52.5" y="87.1" transform="rotate(-90 52.5 87.1)">R17</text>
<text x="57.9" y="87.1" transform="rotate(-90 57.9 87.1)">10R</text>
<text x="64.4" y="87.1" transform="rotate(-90 64.4 87.1)">R22</text>
<text x="69.8" y="87.1" transform="rotate(-90 69.8 87.1)">10R</text>
<text x="78.9" y="87.1" transform="rotate(-90 78.9 87.1)">R31</text>
<text x="84.2" y="87.1" transform="rotate(-90 84.2 87.1)">10R</text>
<text x="90.7" y="87.1" transform="rotate(-90 90.7 87.1)">R35</text>
<text x="96.1" y="87.1" transform="rotate(-90 96.1 87.1)">10R</text>
<text x="107.8" y="87.1" transform="rotate(-90 107.8 87.1)">R39</text>
<text x="113.2" y="87.1" transform="rotate(-90 113.2 87.1)">10R</text>
<text x="119.7" y="87.1" transform="rotate(-90 119.7 87.1)">R41</text>
<text x="125.1" y="87.1" transform="rotate(-90 125.1 87.1)">10R</text>
<text x="52.5" y="93.7" transform="rotate(-90 52.5 93.7)">D3</text>
<text x="56.5" y="91.1" transform="rotate(-90 56.5 91.1)">R18</text>
<text x="57.9" y="93.7" transform="rotate(-90 57.9 93.7)">4148WS</text>
<text x="61.9" y="91.1" transform="rotate(-90 61.9 91.1)">62R</text>
<text x="64.4" y="93.7" transform="rotate(-90 64.4 93.7)">D4</text>
<text x="68.3" y="91.1" transform="rotate(-90 68.3 91.1)">R23</text>
<text x="69.8" y="93.7" transform="rotate(-90 69.8 93.7)">4148WS</text>
<text x="73.7" y="91.1" transform="rotate(-90 73.7 91.1)">62R</text>
<text x="78.9" y="93.7" transform="rotate(-90 78.9 93.7)">D5</text>
<text x="82.8" y="91.1" transform="rotate(-90 82.8 91.1)">R32</text>
<text x="84.2" y="93.7" transform="rotate(-90 84.2 93.7)">4148WS</text>
<text x="88.2" y="91.1" transform="rotate(-90 88.2 91.1)">62R</text>
<text x="90.7" y="93.7" transform="rotate(-90 90.7 93.7)">D6</text>
<text x="94.7" y="91.1" transform="rotate(-90 94.7 91.1)">R36</text>
<text x="96.1" y="93.7" transform="rotate(-90 96.1 93.7)">4148WS</text>
<text x="100.1" y="91.1" transform="rotate(-90 100.1 91.1)">62R</text>
<text x="107.8" y="93.7" transform="rotate(-90 107.8 93.7)">D7</text>
<text x="111.8" y="91.1" transform="rotate(-90 111.8 91.1)">R40</text>
<text x="113.2" y="93.7" transform="rotate(-90 113.2 93.7)">4148WS</text>
<text x="117.2" y="91.1" transform="rotate(-90 117.2 91.1)">62R</text>
<text x="119.7" y="93.7" transform="rotate(-90 119.7 93.7)">D8</text>
<text x="123.6" y="91.1" transform="rotate(-90 123.6 91.1)">R42</text>
<text x="125.1" y="93.7" transform="rotate(-90 125.1 93.7)">4148WS</text>
<text x="129" y="91.1" transform="rotate(-90 129 91.1)">62R</text>
<text x="173.7" y="91.1" transform="rotate(-90 173.7 91.1)">M8</text>
<text x="180.4" y="91.1" transform="rotate(-90 180.4 91.1)">GX_3xx</text>
<text x="59.1" y="103.7" transform="rotate(-90 59.1 103.7)">HSU</text>
<text x="63.2" y="104" transform="rotate(-90 63.2 104)">OUTU</text>
<text x="70.9" y="103.7" transform="rotate(-90 70.9 103.7)">LSU</text>
<text x="85.4" y="103.7" transform="rotate(-90 85.4 103.7)">HSV</text>
<text x="89.5" y="104" transform="rotate(-90 89.5 104)">OUTV</text>
<text x="97.3" y="103.7" transform="rotate(-90 97.3 103.7)">LSV</text>
<text x="114.4" y="103.7" transform="rotate(-90 114.4 103.7)">HSW</text>
<text x="118.5" y="104" transform="rotate(-90 118.5 104)">OUTW</text>
<text x="126.3" y="103.7" transform="rotate(-90 126.3 103.7)">LSW</text>
<text x="103.2" y="114" transform="rotate(-90 103.2 114)">R27</text>
<text x="104.8" y="114" transform="rotate(-90 104.8 114)">0.02R</text>
<text x="175.6" y="112.1" transform="rotate(-90 175.6 112.1)">M7</text>
<text x="181.7" y="109.5" transform="rotate(-90 181.7 109.5)">OPTICAL_TARGET</text>
<text x="103.2" y="121.9" transform="rotate(-90 103.2 121.9)">R26</text>
<text x="104.8" y="121.9" transform="rotate(-90 104.8 121.9)">0.02R</text>
<text x="180.9" y="124" transform="rotate(-90 180.9 124)">OPTICAL_TARGET</text>
<text x="109.8" y="129.2" transform="rotate(-90 109.8 129.2)">N2</text>
<text x="175.6" y="126.6" transform="rotate(-90 175.6 126.6)">M6</text>
<text x="57.4" y="135.8" transform="rotate(-90 57.4 135.8)">J2</text>
<text x="59.7" y="137.4" transform="rotate(-90 59.7 137.4)">1</text>
<text x="62.3" y="137.4" transform="rotate(-90 62.3 137.4)">2</text>
<text x="65.8" y="135.8" transform="rotate(-90 65.8 135.8)">691213510002</text>
<text x="69.6" y="141.1" transform="rotate(-90 69.6 141.1)">N1</text>
<text x="101.3" y="140.6" transform="rotate(-90 101.3 140.6)">SENSEP</text>
<text x="107.8" y="140.6" transform="rotate(-90 107.8 140.6)">SENSEN</text>
<text x="175.6" y="142.4" transform="rotate(-90 175.6 142.4)">M5</text>
<text x="181.7" y="139.8" transform="rotate(-90 181.7 139.8)">OPTICAL_TARGET</text>
<text x="53.2" y="145" transform="rotate(-90 53.2 145)">VBUS</text>
<text x="61.1" y="151.6" transform="rotate(-90 61.1 151.6)">C38</text>
<text x="66.4" y="151.6" transform="rotate(-90 66.4 151.6)">220µF</text>
<text x="67.7" y="151.6" transform="rotate(-90 67.7 151.6)">NP</text>
<text x="123.7" y="152.8" transform="rotate(-90 123.7 152.8)">PA0</text>
<text x="129" y="152.8" transform="rotate(-90 129 152.8)">PA1</text>
<text x="134.3" y="152.8" transform="rotate(-90 134.3 152.8)">PA2</text>
<text x="61.1" y="160.9" transform="rotate(-90 61.1 160.9)">C39</text>
<text x="66.4" y="160.9" transform="rotate(-90 66.4 160.9)">220µF</text>
<text x="67.7" y="159.5" transform="rotate(-90 67.7 159.5)">NP</text>
<text x="121.7" y="159.5" transform="rotate(-90 121.7 159.5)">OPEN</text>
<text x="122.9" y="159.9" transform="rotate(-90 122.9 159.9)">1</text>
<text x="126.9" y="159.5" transform="rotate(-90 126.9 159.5)">OPEN</text>
<text x="128.1" y="159.9" transform="rotate(-90 128.1 159.9)">1</text>
<text x="132.2" y="159.5" transform="rotate(-90 132.2 159.5)">OPEN</text>
<text x="133.4" y="159.9" transform="rotate(-90 133.4 159.9)">1</text>
<text x="121" y="163.5" transform="rotate(-90 121 163.5)">JP5</text>
<text x="122.9" y="165.1" transform="rotate(-90 122.9 165.1)">2</text>
<text x="126.3" y="163.5" transform="rotate(-90 126.3 163.5)">JP6</text>
<text x="128.1" y="165.1" transform="rotate(-90 128.1 165.1)">2</text>
<text x="131.5" y="163.5" transform="rotate(-90 131.5 163.5)">JP7</text>
<text x="133.4" y="165.1" transform="rotate(-90 133.4 165.1)">2</text>
<text x="173" y="164.8" transform="rotate(-90 173 164.8)">M4</text>
<text x="181.7" y="164.8" transform="rotate(-90 181.7 164.8)">HOLE_3.2MM_6</text>
<text x="61.1" y="168.7" transform="rotate(-90 61.1 168.7)">C17</text>
<text x="65" y="168.7" transform="rotate(-90 65 168.7)">220µF</text>
<text x="137.5" y="170.6" transform="rotate(-90 137.5 170.6)">R61</text>
<text x="139" y="170.6" transform="rotate(-90 139 170.6)">NP</text>
<text x="61.1" y="176.7" transform="rotate(-90 61.1 176.7)">C16</text>
<text x="65" y="178" transform="rotate(-90 65 178)">220µF</text>
<text x="137.5" y="175.9" transform="rotate(-90 137.5 175.9)">R60</text>
<text x="139" y="175.9" transform="rotate(-90 139 175.9)">NP</text>
<text x="55.7" y="184.9" transform="rotate(-90 55.7 184.9)">1</text>
<text x="137.5" y="181.1" transform="rotate(-90 137.5 181.1)">R59</text>
<text x="139" y="181.1" transform="rotate(-90 139 181.1)">NP</text>
<text x="173" y="184.6" transform="rotate(-90 173 184.6)">M3</text>
<text x="179.6" y="183.3" transform="rotate(-90 179.6 183.3)">HOLE_3.2MM_6</text>
<text x="53.8" y="188.5" transform="rotate(-90 53.8 188.5)">JP2</text>
<text x="55.7" y="190.1" transform="rotate(-90 55.7 190.1)">2</text>
<text x="59.3" y="188.5" transform="rotate(-90 59.3 188.5)">CLOSE</text>
<text x="65" y="189" transform="rotate(-90 65 189)">DL2</text>
<text x="66.6" y="189" transform="rotate(-90 66.6 189)">RED</text>
<text x="115.1" y="187.7" transform="rotate(-90 115.1 187.7)">R55</text>
<text x="116.7" y="187.7" transform="rotate(-90 116.7 187.7)">10K</text>
<text x="138.8" y="187.7" transform="rotate(-90 138.8 187.7)">C24</text>
<text x="140.3" y="187.7" transform="rotate(-90 140.3 187.7)">10PF</text>
<text x="108.5" y="196.4" transform="rotate(-90 108.5 196.4)">VDD</text>
<text x="115.1" y="193" transform="rotate(-90 115.1 193)">R54</text>
<text x="116.7" y="193" transform="rotate(-90 116.7 193)">10K</text>
<text x="138.8" y="193" transform="rotate(-90 138.8 193)">C23</text>
<text x="140.3" y="193" transform="rotate(-90 140.3 193)">10PF</text>
<text x="61.3" y="198.7" transform="rotate(-90 61.3 198.7)">R48</text>
<text x="64.7" y="199" transform="rotate(-90 64.7 199)">680R</text>
<text x="115.1" y="198.2" transform="rotate(-90 115.1 198.2)">R53</text>
<text x="116.7" y="198.2" transform="rotate(-90 116.7 198.2)">10K</text>
<text x="123" y="203" transform="rotate(-90 123 203)">1K</text>
<text x="128.2" y="203" transform="rotate(-90 128.2 203)">1K</text>
<text x="133.5" y="203" transform="rotate(-90 133.5 203)">1K</text>
<text x="138.8" y="198.2" transform="rotate(-90 138.8 198.2)">C22</text>
<text x="140.3" y="198.2" transform="rotate(-90 140.3 198.2)">10PF</text>
<text x="58.6" y="208.5" transform="rotate(-90 58.6 208.5)">R11</text>
<text x="60.2" y="208.5" transform="rotate(-90 60.2 208.5)">680R</text>
<text x="61.3" y="206" transform="rotate(-90 61.3 206)">R49</text>
<text x="64.7" y="206.3" transform="rotate(-90 64.7 206.3)">680R</text>
<text x="121.7" y="208.2" transform="rotate(-90 121.7 208.2)">R56</text>
<text x="126.9" y="208.2" transform="rotate(-90 126.9 208.2)">R57</text>
<text x="132.2" y="208.2" transform="rotate(-90 132.2 208.2)">R58</text>
<text x="173" y="205.6" transform="rotate(-90 173 205.6)">M2</text>
<text x="179.6" y="205.6" transform="rotate(-90 179.6 205.6)">HOLE_3.2MM_6</text>
<text x="53.2" y="216.2" transform="rotate(-90 53.2 216.2)">VM</text>
<text x="59.7" y="221.8" transform="rotate(-90 59.7 221.8)">1</text>
<text x="62.3" y="221.8" transform="rotate(-90 62.3 221.8)">2</text>
<text x="119" y="216.2" transform="rotate(-90 119 216.2)">VDD</text>
<text x="122.9" y="217.8" transform="rotate(-90 122.9 217.8)">3</text>
<text x="126.2" y="221.8" transform="rotate(-180 126.2 221.8)">2</text>
<text x="57.4" y="226.7" transform="rotate(-90 57.4 226.7)">J1</text>
<text x="118.4" y="224.1" transform="rotate(-90 118.4 224.1)">JUMPER1</text>
<text x="122.9" y="225.6" transform="rotate(-90 122.9 225.6)">1</text>
<text x="128.9" y="226.7" transform="rotate(-90 128.9 226.7)">J4</text>
<text x="131.6" y="225.4" transform="rotate(-90 131.6 225.4)">1</text>
<text x="132.9" y="225.4" transform="rotate(-90 132.9 225.4)">2</text>
<text x="134.3" y="225.4" transform="rotate(-90 134.3 225.4)">3</text>
<text x="135.6" y="225.4" transform="rotate(-90 135.6 225.4)">4</text>
<text x="136.9" y="225.4" transform="rotate(-90 136.9 225.4)">5</text>
<text x="139.6" y="226.7" transform="rotate(-90 139.6 226.7)">61300511121</text>
<text x="173" y="225.4" transform="rotate(-90 173 225.4)">M1</text>
<text x="179.6" y="225.4" transform="rotate(-90 179.6 225.4)">HOLE_3.2MM_6</text>
<text x="65.8" y="228.4" transform="rotate(-90 65.8 228.4)">691213510002</text>
<text x="119" y="229.3" transform="rotate(-90 119 229.3)">VUSB</text>
<text x="125.6" y="231.9" transform="rotate(-90 125.6 231.9)">61300311121JP3</text>
</g>
</svg>
